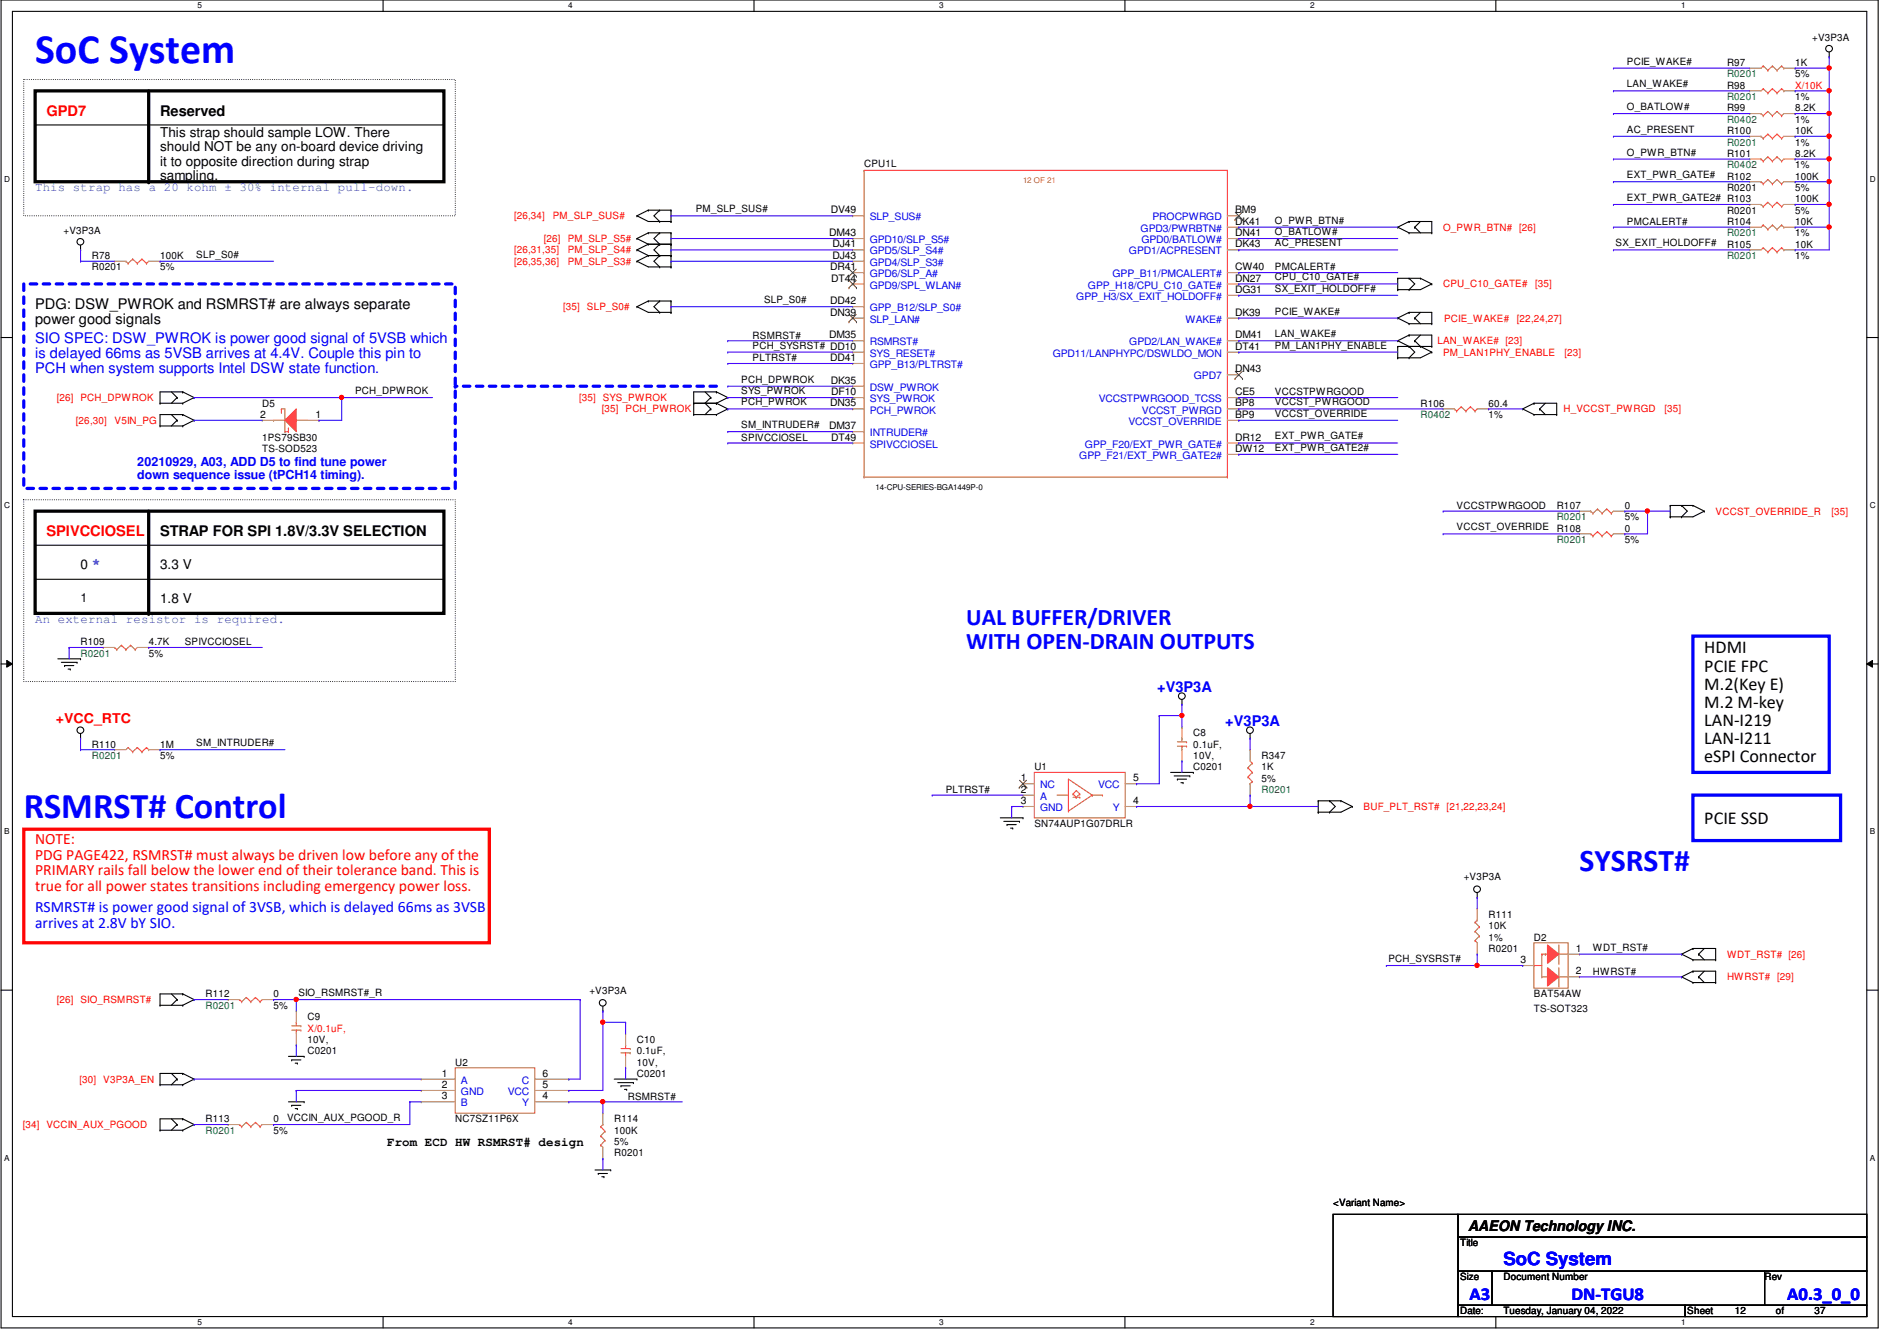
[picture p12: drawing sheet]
<svg xmlns="http://www.w3.org/2000/svg" width="297mm" height="210mm" viewBox="0 0 297 210" stroke-linecap="round" stroke-linejoin="round" font-family="sans-serif">
<path d="M.2 0h293.9v207.9h-293.9zM1.9 1.8h290.4v204.3h-290.4z" fill="none" stroke="#000" stroke-width=".17"/>
<g fill="#fff">
<path d="M30.9 .2h.7v1.4h-.7z"/>
<path d="M30.9 206.2h.7v1.4h-.7z"/>
</g>
<path d="M60 0v1.8M60 206.1v1.8" fill="none" stroke="#000" stroke-width=".17"/>
<g fill="#fff">
<path d="M89 .2h.7v1.4h-.7z"/>
<path d="M89 206.2h.7v1.4h-.7z"/>
</g>
<path d="M118.1 0v1.8M118.1 206.1v1.8" fill="none" stroke="#000" stroke-width=".17"/>
<g fill="#fff">
<path d="M147.1 .2h.6v1.4h-.6z"/>
<path d="M147.1 206.2h.6v1.4h-.6z"/>
</g>
<path d="M176.1 0v1.8M176.1 206.1v1.8" fill="none" stroke="#000" stroke-width=".17"/>
<g fill="#fff">
<path d="M205.1 .2h.7v1.4h-.7z"/>
<path d="M205.1 206.2h.7v1.4h-.7z"/>
</g>
<path d="M234.2 0v1.8M234.2 206.1v1.8" fill="none" stroke="#000" stroke-width=".17"/>
<g fill="#fff">
<path d="M263.2 .2h.7v1.4h-.7z"/>
<path d="M263.2 206.2h.7v1.4h-.7z"/>
<path d="M.6 27.3h.9v1.4h-.9z"/>
<path d="M292.8 27.3h.9v1.4h-.9z"/>
<path d="M.6 78.4h.9v1.4h-.9z"/>
<path d="M292.8 78.4h.9v1.4h-.9z"/>
</g>
<path d="M.2 52.8h1.7M292.3 52.8h1.8" fill="none" stroke="#000" stroke-width=".17"/>
<g fill="#fff">
<path d="M.6 129.5h.8v1.4h-.8z"/>
<path d="M292.8 129.5h.8v1.4h-.8z"/>
</g>
<path d="M.2 103.9h1.7M292.3 103.9h1.8" fill="none" stroke="#000" stroke-width=".17"/>
<path d="M1.1 103.4l.8 .5-.8 .5zM292.3 103.9l.9-.5v1z" fill="#000"/>
<path d="M1.1 103.4l.8 .5-.8 .5zM292.3 103.9l.9-.5v1z" fill="none" stroke="#000" stroke-width=".16"/>
<g fill="#fff">
<path d="M.6 180.5h.8v1.4h-.8z"/>
<path d="M292.8 180.5h.8v1.4h-.8z"/>
</g>
<path d="M5.5 19.6h64M69.5 19.6h.1M5.5 90.7h64M5.5 85.3h64M69.5 90.7h.1M69.5 85.3h.1M.2 155h1.7M292.3 155h1.8" fill="none" stroke="#000" stroke-width=".17"/>
<path d="M5.5 14.2h64v14.2h-64zM23.3 14.2v14.2M5.5 80h64v16h-64zM23.3 80v16" fill="none" stroke="#000" stroke-width=".51"/>
<path d="M3.7 12.4h67.6v21.4h-67.6zM3.7 78.2h67.6v28.5h-67.6z" fill="none" stroke="#000" stroke-width=".17" stroke-dasharray="0 .3"/>
<g fill="#000">
<circle cx="23.3" cy="28.4" r=".25"/>
<circle cx="23.3" cy="96" r=".25"/>
</g>
<path d="M265.1 99.6h21.3v21.3h-21.3z" fill="none" stroke="#00f" stroke-width=".51"/>
<path d="M3.7 44.4h67.6v32.1h-67.6zM112.2 60.5h-40.9" fill="none" stroke="#00f" stroke-width=".51" stroke-dasharray="1 1"/>
<path d="M3.7 129.8h72.9v17.8h-72.9z" fill="none" stroke="#f00" stroke-width=".51"/>
<circle cx="71.3" cy="60.5" r=".25" fill="#00f" stroke-dasharray="1 1"/>
<path d="M265.1 124.5h23.1v7.1h-23.1z" fill="none" stroke="#00f" stroke-width=".51"/>
<g fill="none" stroke="#000" stroke-width=".17">
<path d="M286.4 8.9h.1M286.4 8.2v.7M12.6 39.1h.1M12.6 38.4v.7M99.7 33.8h.1M99.7 37.3h.1M99.7 39.1h.1M99.7 33.8l1.8 .9h3.6M99.7 37.3l1.8 .9M99.7 39.1l1.8 .9M101.5 32.9h.1M101.5 36.4h.1"/>
<path d="M101.5 38.2h.1M101.5 32.9l-1.8 .9M101.5 32.9h3.6M101.5 36.4h3.6M101.5 38.2h3.6M101.5 36.4l-1.8 .9M101.5 38.2l-1.8 .9M103.3 34.7h.1M103.3 32.9h.1M103.3 38.2h.1M103.3 36.4h.1M103.3 32.9l-.9 .9 .9 .9"/>
<path d="M103.3 36.4l-.9 .9 .9 .9M103.3 38.2l-.9 .9 .9 .9M105.1 34.7h.1M105.1 32.9h.1M105.1 38.2h.1M105.1 36.4h.1M105.1 32.9v1.8M105.1 36.4v5.4M218.9 35.6h.1M218.9 35.6l1.7 .8M220.6 34.7h.1M220.6 36.4h.1"/>
<path d="M220.6 34.7h3.6v1.7M220.6 36.4h3.6M220.6 34.7l-1.7 .9M221.5 35.6h.1M221.5 35.6l.9 .8M222.4 34.7l-.9 .9M224.2 36.4h.1M99.7 40.9h.1M99.7 48h.1M99.7 48l1.8 .9h3.6M99.7 40.9l1.8 .9h3.6M101.5 40h.1"/>
<path d="M101.5 47.1h.1M101.5 40l-1.8 .9M101.5 40h3.6M101.5 47.1l-1.8 .9M101.5 47.1h3.6M103.3 41.8h.1M103.3 40h.1M103.3 48.9h.1M103.3 47.1h.1M103.3 40l-.9 .9 .9 .9M103.3 47.1l-.9 .9 .9 .9M105.1 41.8h.1"/>
<path d="M105.1 40h.1M105.1 48.9h.1M105.1 47.1h.1M105.1 47.1v1.8M218.9 49.8h.1M218.9 53.3h.1M218.9 56h.1M218.9 54.2h.1M218.9 45.3h.1M218.9 43.6h.1M218.9 49.8l1.7 .9M218.9 54.2h5.3"/>
<path d="M218.9 53.3l1.7 .9M218.9 43.6v1.7M218.9 54.2v1.8M218.9 43.6h3.5M220.6 48.9h.1M220.6 50.7h.1M220.6 52.5h.1M220.6 54.2h.1M220.6 56h.1M220.6 45.3h.1M220.6 43.6h.1M220.6 48.9h3.6v1.8"/>
<path d="M220.6 50.7h3.6M220.6 48.9l-1.7 .9M220.6 52.5h3.6v1.7M220.6 52.5l-1.7 .8M220.6 54.2l.9 .9-.9 .9M220.6 43.6l.9 .8-.9 .9M221.5 49.8h.1M221.5 53.3h.1M221.5 49.8l.9 .9M221.5 53.3l.9 .9M222.4 54.2h.1M222.4 43.6h.1"/>
<path d="M222.4 48.9l-.9 .9M222.4 52.5l-.9 .8M222.4 54.2l1.8 .9M222.4 43.6l1.8 .8M224.2 50.7h.1M224.2 54.2h.1M224.2 55.1h.1M224.2 44.4h.1M224.2 55.1l-1.8 .9h-3.5M224.2 44.4l-1.8 .9h-3.5M25.1 63.1h.1M25.1 66.7h.1"/>
<path d="M25.1 63.1h3.5M25.1 66.7h3.5M26.8 61.3l.9 .9M26.8 64.9l.9 .9M27.7 62.2h.1M27.7 65.8h.1M27.7 62.2l-.9 .9M27.7 65.8l-.9 .9M28.6 61.3h.1M28.6 63.1h.1M28.6 64.9h.1M28.6 66.7h.1"/>
<path d="M28.6 61.3h-3.5v1.8M28.6 64.9h-3.5v1.8M28.6 61.3l1.8 .9M28.6 64.9l1.8 .9M30.4 62.2h.1M30.4 65.8h.1M30.4 62.2l-1.8 .9M30.4 65.8l-1.8 .9M108.6 63.1h.1M108.6 64.9h.1M108.6 63.1h3.6M108.6 64.9h3.6"/>
<path d="M110.4 61.3l.9 .9M111.3 62.2h.1M111.3 64h.1M111.3 62.2l-.9 .9 .9 .9M111.3 64l-.9 .9M112.2 61.3h.1M112.2 63.1h.1M112.2 64.9h.1M112.2 61.3h-3.6v3.6M112.2 61.3l1.8 .9M112.2 63.1l1.8 .9M114 62.2h.1"/>
<path d="M114 64h.1M114 62.2l-1.8 .9M114 64l-1.8 .9M238.4 64h.1M238.4 64l1.8 .9M240.2 63.1h.1M240.2 64.9h.1M240.2 63.1h3.6v1.8M240.2 64.9h3.6M240.2 63.1l-1.8 .9M241.1 64h.1M241.1 64l.9 .9"/>
<path d="M242 63.1l-.9 .9M243.8 64.9h.1M261.5 79.1h.1M261.5 79.1h3.6M261.5 79.1v1.8M263.3 79.1h.1M263.3 79.1l.9 .9-.9 .9M265.1 79.1h.1M265.1 79.1l1.8 .9M261.5 80.9h.1M263.3 80.9h.1M266.9 80h.1"/>
<path d="M266.9 80l-1.8 .9h-3.6M9.1 103.1h3.5M9.6 103.7h2.5M10.1 104.2h.1M10.1 104.2h1.5M10.7 104.7h.3M11 104.7h.1M12.1 103.7h.1M12.6 103.1h.1M12.6 115.6h.1M12.6 114.9v.7M185.1 110.2h.1"/>
<path d="M185.1 109.5v.7M195.7 115.6h.1M195.7 114.9v.7M156.6 128h3.6M157.2 128.6h2.4M157.7 129.1h.1M157.7 129.1h1.4M158.2 129.6h.4M158.6 129.6h.1M159.6 128.6h.1M160.2 128h.1M183.3 120.9h3.6"/>
<path d="M183.9 121.5h2.4M184.4 122h.1M184.4 122h1.4M184.9 122.5h.3M185.2 122.5h.1M186.3 121.5h.1M186.9 120.9h.1M206.4 127.1h.1M206.4 125.3h.1M206.4 125.3h3.6M206.4 125.3v1.8M208.2 127.1h.1"/>
<path d="M208.2 125.3h.1M208.2 125.3l.9 .9-.9 .9M210 125.3h.1M210 125.3l1.7 .9M211.7 126.2h.1M211.7 126.2l-1.7 .9h-3.6M231.3 139.7v.8M25.1 157.4h.1M25.1 157.4h3.5M26.8 155.6l.9 .9M27.7 156.5h.1M27.7 156.5l-.9 .9"/>
<path d="M28.6 155.6h.1M28.6 157.4h.1M28.6 155.6h-3.5v1.8M28.6 155.6l1.8 .9M30.4 156.5h.1M30.4 156.5l-1.8 .9M94.4 158.2h.1M94.4 157.5v.7M231.3 140.5h.1M263.3 149.4h.1M263.3 152.9h.1M263.3 149.4l1.8 .8"/>
<path d="M263.3 152.9l1.8 .9M265.1 148.5h.1M265.1 150.2h.1M265.1 152h.1M265.1 153.8h.1M265.1 148.5h3.5v1.7M265.1 150.2h3.5M265.1 148.5l-1.8 .9M265.1 152h3.5v1.8M265.1 153.8h3.5M265.1 152l-1.8 .9M266 149.4h.1"/>
<path d="M266 152.9h.1M266 149.4l.9 .8M266 152.9l.9 .9M266.9 148.5l-.9 .9M266.9 152l-.9 .9M268.6 150.2h.1M268.6 153.8h.1M25.1 176.9h.1M25.1 169.8h.1M25.1 176.9h3.5M25.1 169.8h3.5M26.8 175.1l.9 .9"/>
<path d="M26.8 168l.9 .9M27.7 176h.1M27.7 168.9h.1M27.7 176l-.9 .9M27.7 168.9l-.9 .9M28.6 175.1h.1M28.6 176.9h.1M28.6 168h.1M28.6 169.8h.1M28.6 175.1h-3.5v1.8M28.6 175.1l1.8 .9M28.6 168h-3.5v1.8"/>
<path d="M28.6 168l1.8 .9M30.4 176h.1M30.4 168.9h.1M30.4 176l-1.8 .9M30.4 168.9l-1.8 .9M45.2 172.5h2.4M45.2 165.4h2.4M45.7 173h.1M45.7 165.9h.1M45.7 173h1.4M45.7 165.9h1.4M46.2 173.5h.4"/>
<path d="M46.2 166.4h.4M46.6 173.5h.1M46.6 166.4h.1M47.6 172.5h.1M47.6 165.4h.1M96.2 168.9h3.5M96.7 169.5h2.5M97.2 170h.1M97.2 170h1.5M97.8 170.5h.3M98.1 170.5h.1M99.2 169.5h.1"/>
<path d="M99.7 168.9h.1M93.2 183.1h2.4M93.7 183.7h.1M93.7 183.7h1.4M94.2 184.2h.4M94.6 184.2h.1M95.6 183.1h.1M208.7 190.1h19.6v16h-19.6zM228.3 190.1h64v3.5h-64zM228.3 193.6h64v5.4h-64zM228.3 199h5.3v5.3h-5.3zM233.6 199h42.7v5.3h-42.7z"/>
<path d="M276.3 199h16v5.3h-16zM228.3 204.3h35.6v1.8h-35.6zM263.9 204.3h28.4v1.8h-28.4z"/>
<circle cx="286.4" cy="7.6" r=".52"/>
<circle cx="12.6" cy="37.8" r=".52"/>
<circle cx="12.6" cy="114.3" r=".52"/>
<circle cx="185.1" cy="109" r=".52"/>
<circle cx="195.7" cy="114.3" r=".52"/>
<circle cx="231.3" cy="139.2" r=".52"/>
<circle cx="94.4" cy="157" r=".52"/>
</g>
<g fill="none" stroke="#cc8006" stroke-width=".17">
<path d="M275.8 17.8h.1M275.8 17.8l.3 .3M276.1 10.3h.1M276.1 18.1h.1M276.1 10.3l-.3 .4M276.1 10.3l.7 .7M276.8 11h.1M276.8 17.4h.1M276.8 17.4l-.7 .7M276.8 17.4l.7 .7M277.5 10.3h.1M277.5 18.1h.1"/>
<path d="M277.5 10.3l-.7 .7M277.5 10.3l.8 .7M278.3 11h.1M278.3 17.4h.1M278.3 17.4l.7 .7M278.3 17.4l-.8 .7M279 10.3h.1M279 18.1h.1M279 10.3l-.7 .7M279 10.3l.3 .4M279.3 10.7h.1M279.3 17.8l-.3 .3"/>
<path d="M135.3 26.7h.1M135.3 26.7h56.9M135.3 26.7v48M192.2 26.7h.1M192.2 26.7v48M275.8 28.4h.1M275.8 21.3h.1M275.8 24.9h.1M275.8 32h.1M275.8 28.4l.3 .4M275.8 21.3l.3 .4M275.8 24.9l.3 .3"/>
<path d="M275.8 32l.3 .3M276.1 28.8h.1M276.1 38.8h.1M276.1 21.7h.1M276.1 25.2h.1M276.1 32.3h.1M276.1 35.2h.1M276.1 38.8l-.3 .3M276.1 38.8l.7 .7M276.1 35.2l-.3 .4M276.1 35.2l.7 .7M276.8 28.1h.1"/>
<path d="M276.8 39.5h.1M276.8 21h.1M276.8 24.6h.1M276.8 31.7h.1M276.8 35.9h.1M276.8 28.1l-.7 .7M276.8 28.1l.7 .7M276.8 21l-.7 .7M276.8 21l.7 .7M276.8 24.6l-.7 .6M276.8 24.6l.7 .6M276.8 31.7l-.7 .6"/>
<path d="M276.8 31.7l.7 .6M277.5 28.8h.1M277.5 38.8h.1M277.5 21.7h.1M277.5 25.2h.1M277.5 32.3h.1M277.5 35.2h.1M277.5 38.8l-.7 .7M277.5 38.8l.8 .7M277.5 35.2l-.7 .7M277.5 35.2l.8 .7M278.3 28.1h.1"/>
<path d="M278.3 39.5h.1M278.3 21h.1M278.3 24.6h.1M278.3 31.7h.1M278.3 35.9h.1M278.3 28.1l.7 .7M278.3 28.1l-.8 .7M278.3 21l.7 .7M278.3 21l-.8 .7M278.3 24.6l.7 .6M278.3 24.6l-.8 .6M278.3 31.7l.7 .6"/>
<path d="M278.3 31.7l-.8 .6M279 28.8h.1M279 38.8h.1M279 21.7h.1M279 25.2h.1M279 32.3h.1M279 35.2h.1M279 38.8l-.7 .7M279 38.8l.3 .3M279 35.2l.3 .4M279 35.2l-.7 .7M279.3 39.1h.1"/>
<path d="M279.3 35.6h.1M279.3 28.4l-.3 .4M279.3 21.3l-.3 .4M279.3 24.9l-.3 .3M279.3 32l-.3 .3M42.8 65.8h.1M42.8 65.8h1.8M44.1 64.6h.1M44.1 64h.1M44.1 64v.6M44.1 64h.5v3.6M44.6 67.6h.1"/>
<path d="M44.6 67.6h.6M45.2 67.6h.1M45.2 67h.1M45.2 67v.6M46.4 65.8h.1M46.4 65.8h1.8M135.3 74.7h.1M135.3 74.7h56.9M192.2 74.7h.1M227.7 64h.1M227.7 64l.4 .3M228.1 64.3h.1"/>
<path d="M228.8 63.7h.1M228.8 63.7l-.7 .6M228.8 63.7l.7 .6M229.5 64.3h.1M230.2 63.7h.1M230.2 63.7l.8 .6M230.2 63.7l-.7 .6M231 64.3h.1M231.3 64l-.3 .3M17.9 101.3h.1M17.9 101.3l.4 .4M18.3 101.7h.1"/>
<path d="M19 101h.1M19 101l-.7 .7M19 101l.7 .7M19.7 101.7h.1M20.1 117h.1M20.1 117l-.4 .3M20.1 117l.7 .7M20.4 101h.1M20.4 101l.8 .7M20.4 101l-.7 .7M20.8 117.7h.1M21.2 101.7h.1"/>
<path d="M21.5 117h.1M21.5 101.3l-.3 .4M21.5 117l-.7 .7M21.5 117l.7 .7M22.2 117.7h.1M22.9 117h.1M22.9 117l-.7 .7M22.9 117l.4 .3M23.3 117.3h.1M195.7 119.1l.4 .4M196.1 119.5h.1M196.1 119.5l-.7 .7"/>
<path d="M162 120.9h14.2v7.1h-14.2zM165.5 124.5h1.8M167.3 127h.1M167.3 124.5h.1M168 124.3h.1M168 124.8h1.1M168 124.3l.5 .5M168 124.3l.5-.6 .6 .6M168.5 124.8h.1M169.1 124.8h.1M169.1 124.3h.1M169.1 124.3l-.6 .5"/>
<path d="M171 124.5h.1M171 124.5l-3.7-2.5v5M171 124.5h1.6M171 124.5l-3.7 2.5M172.6 124.5h.1M195.4 120.2h.1M195.4 121.6h.1M195.4 121.6l.7 .7M195.4 120.2l.7 .7M195.7 122.7h.1M196.1 122.3h.1M196.1 120.9h.1"/>
<path d="M196.1 122.3l-.4 .4M196.1 120.9l-.7 .7M37.5 156.5h.1M37.5 156.5l.3 .3M37.8 156.8h.1M38.6 156.1h.1M38.6 156.1l-.8 .7M38.6 156.1l.7 .7M39.3 156.8h.1M40 156.1h.1M40 156.1l.7 .7M40 156.1l-.7 .7"/>
<path d="M40.7 156.8h.1M41.1 156.5l-.4 .3M231 144.4h.1M231 147.2h.1M231 145.8h.1M231 144.4l.6 .7M231 147.2l.3 .4M231 145.8l.6 .7M231.3 144h.1M231.3 144l-.3 .4M231.6 146.5h.1M231.6 145.1h.1"/>
<path d="M231.6 146.5l-.6 .7M231.6 145.1l-.6 .7M37.5 176h.1M37.5 176l.3 .4M37.8 176.4h.1M38.6 175.7h.1M38.6 175.7l-.8 .7M38.6 175.7l.7 .7M39.3 176.4h.1M40 175.7h.1M40 175.7l.7 .7M40 175.7l-.7 .7"/>
<path d="M40.7 176.4h.1M41.1 176l-.4 .4M45.7 160.6h1.4M45.7 161.2h1.4M46.4 160h.1M46.4 161.2h.1M46.4 160v.6M46.4 161.2v.6M47.1 160.6h.1M47.1 161.2h.1M94.1 176.4h.1M94.1 179.2h.1"/>
<path d="M94.1 177.8h.1M94.1 176.4l.6 .7M94.1 179.2l.3 .4M94.1 177.8l.6 .7M94.4 176h.1M94.4 176l-.3 .4M94.7 178.5h.1M94.7 177.1h.1M94.7 178.5l-.6 .7M94.7 177.1l-.6 .7"/>
</g>
<g fill="none" stroke="#a84" stroke-width=".17">
<path d="M274 10.7h.1M274 17.8h.1M274 10.7h1.8M274 17.8h1.8M279.3 10.7h1.8M279.3 17.8h1.8M281.1 10.7h.1M281.1 17.8h.1M133.5 33.8h.1M133.5 39.1h.1M133.5 37.3h.1M133.5 39.1h1.8"/>
<path d="M133.5 33.8h1.8M133.5 37.3h1.8M192.2 39.1h1.8M192.2 35.6h1.8M192.2 33.8h1.8M192.2 37.3h1.8M194 35.6h.1M194 33.8h.1M194 39.1h.1M194 37.3h.1M274 28.4h.1M274 39.1h.1"/>
<path d="M274 21.3h.1M274 24.9h.1M274 32h.1M274 35.6h.1M274 28.4h1.8M274 39.1h1.8M274 35.6h1.8M274 21.3h1.8M274 24.9h1.8M274 32h1.8M279.3 28.4h1.8M279.3 39.1h1.8"/>
<path d="M279.3 35.6h1.8M279.3 21.3h1.8M279.3 24.9h1.8M279.3 32h1.8M281.1 28.4h.1M281.1 39.1h.1M281.1 21.3h.1M281.1 24.9h.1M281.1 32h.1M281.1 35.6h.1M133.5 48h.1M133.5 44.4h.1"/>
<path d="M133.5 40.9h.1M133.5 42.7h.1M133.5 49.8h.1M133.5 56.9h.1M133.5 53.3h.1M133.5 55.1h.1M133.5 53.3h1.8M133.5 49.8h1.8M133.5 48h1.8M133.5 44.4h1.8M133.5 40.9h1.8M133.5 42.7h1.8"/>
<path d="M133.5 55.1h1.8M133.5 56.9h1.8M192.2 46.2h1.8M192.2 53.3h1.8M192.2 49.8h1.8M192.2 44.4h1.8M192.2 42.7h1.8M192.2 58.7h1.8M192.2 55.1h1.8M194 46.2h.1M194 53.3h.1M194 49.8h.1"/>
<path d="M194 58.7h.1M194 42.7h.1M194 55.1h.1M194 44.4h.1M133.5 60.5h.1M133.5 62.2h.1M133.5 64h.1M133.5 69.3h.1M133.5 67.6h.1M133.5 60.5h1.8M133.5 62.2h1.8M133.5 64h1.8"/>
<path d="M133.5 69.3h1.8M133.5 67.6h1.8M192.2 62.2h1.8M192.2 64h1.8M192.2 69.3h1.8M192.2 65.8h1.8M192.2 71.1h1.8M194 62.2h.1M194 64h.1M194 65.8h.1M194 71.1h.1M194 69.3h.1"/>
<path d="M226 64h.1M226 64h1.7M231.3 64h1.8M233.1 64h.1M16.2 101.3h.1M16.2 101.3h1.7M17.9 117.3h.1M17.9 117.3h1.8M21.5 101.3h1.8M23.3 101.3h.1M23.3 117.3h1.8M25.1 117.3h.1"/>
<path d="M195.7 117.3h.1M195.7 117.3v1.8M160.2 122.7h.1M160.2 124.5h.1M160.2 126.2h.1M160.2 122.7h1.8M160.2 124.5h1.8M160.2 126.2h1.8M176.2 122.7h1.8M176.2 126.2h1.8M178 122.7h.1M178 126.2h.1"/>
<path d="M195.7 124.5h.1M195.7 122.7v1.8M35.7 156.5h.1M35.7 156.5h1.8M41.1 156.5h1.7M42.8 156.5h.1M46.4 158.2h.1M46.4 158.2v1.8M231.3 149.4h.1M231.3 142.2h.1M231.3 142.2v1.8M231.3 147.6v1.8"/>
<path d="M35.7 176h.1M35.7 176h1.8M41.1 176h1.7M42.8 176h.1M46.4 163.6h.1M46.4 161.8v1.8M94.4 174.2h.1M94.4 174.2v1.8M94.4 179.6v1.8M94.4 181.4h.1"/>
</g>
<g fill="none" stroke="#804000" stroke-width=".16">
<path d="M193.4 34.4h.1M193.4 33.2l1.2 1.2M194.5 33.2l-1.1 1.2M194.6 34.4h.1M132.9 45h.1M132.9 43.3h.1M132.9 50.4h.1M133 43.9l1.1 1.1M133 42.1l1.1 1.2M133 49.2l1.1 1.2M134.1 43.9l-1.2 1.1M134.1 42.1l-1.2 1.2"/>
<path d="M134.1 49.2l-1.2 1.2M134.1 45h.1M134.1 43.3h.1M134.1 50.4h.1M193.4 59.3h.1M193.4 58.1l1.2 1.2M194.5 58.1l-1.1 1.2M194.6 59.3h.1M159.6 123.3h.1M159.6 122.1l1.2 1.2M160.7 122.1l-1.1 1.2M160.8 123.3h.1"/>
</g>
<path d="M46.4 64v3.6l-1.8-1.8z" fill="#cc8006"/>
<g fill="none" stroke="#cc8006" stroke-width=".17">
<path d="M276.1 13.9h.1M276.1 13.9l-.3 .3M276.1 13.9l.7 .7M276.8 14.6h.1M277.5 13.9h.1M277.5 13.9l-.7 .7M277.5 13.9l.8 .7M278.3 14.6h.1M279 13.9h.1M279 13.9l-.7 .7M279 13.9l.3 .3M279.3 14.2h.1"/>
<path d="M19.7 40.9h.1M19.7 40.9l.4 .3M20.1 41.2h.1M20.8 40.6h.1M20.8 40.6l-.7 .6M20.8 40.6l.7 .6M21.5 41.2h.1M22.2 40.6h.1M22.2 40.6l.7 .6M22.2 40.6l-.7 .6M22.9 41.2h.1M23.3 40.9l-.4 .3"/>
<path d="M46.4 64v3.6l-1.8-1.8zM250.1 79.7h.1M250.1 79.7l-.7 .6M250.1 79.7l.8 .6M251.6 79.7h.1M251.6 79.7l.7 .6M251.6 79.7l-.7 .6M249.1 80h.1M249.1 80l.3 .3M249.4 80.3h.1M250.9 80.3h.1M252.3 80.3h.1"/>
<path d="M252.6 80l-.3 .3M184.4 116.1h1.4M184.4 116.8h1.4M185.1 115.6h.1M185.1 116.8h.1M185.1 115.6v.5M185.1 116.8v.5M185.8 116.1h.1M185.8 116.8h.1M97.2 164.1h1.5M97.2 164.8h1.5M98 163.6h.1"/>
<path d="M98 164.8h.1M98 163.6v.5M98 164.8v.6M98.7 164.1h.1M98.7 164.8h.1"/>
</g>
<g fill="none" stroke="#a84" stroke-width=".17">
<path d="M274 14.2h.1M274 14.2h1.8M279.3 14.2h1.8M281.1 14.2h.1M17.9 40.9h.1M17.9 40.9h1.8M23.3 40.9h1.8M25.1 40.9h.1M41.1 65.8h.1M41.1 65.8h1.7M48.2 65.8h1.7M49.9 65.8h.1"/>
<path d="M247.3 80h.1M247.3 80h1.8M252.6 80h1.8M254.4 80h.1M185.1 119.1h.1M185.1 113.8h.1M185.1 113.8v1.8M185.1 117.3v1.8M98 167.1h.1M98 161.8h.1M98 161.8v1.8M98 165.4v1.7"/>
</g>
<path d="M242.3 147.9l1.8 1.5-1.8 1.4z" fill="#cc8006"/>
<g fill="none" stroke="#cc8006" stroke-width=".17">
<path d="M240.2 151.1h.1M240.2 151.1h1.2M241.4 152.9h.1M241.4 149.4h.1M241.4 149.4h1.1M241.4 152.9h.9M241.4 149.4v3.5M242 149.4h.1M242.3 147.9l1.8 1.5-1.8 1.4zM243.8 149.4h.1M243.8 152.9h.1M243.8 149.4h1.7"/>
<path d="M243.8 152.9h1.7M244.1 150.8h.1M244.1 154.3h.1M244.1 147.9v2.9M244.1 151.5v2.8"/>
</g>
<path d="M242.3 151.5l1.8 1.4-1.8 1.4z" fill="#cc8006"/>
<g fill="none" stroke="#cc8006" stroke-width=".17">
<path d="M249.1 83.6h.1M249.1 83.6l.3 .3M249.4 83.9h.1M250.1 83.2h.1M250.1 83.2l-.7 .7M250.1 83.2l.8 .7M250.9 83.9h.1M251.6 83.2h.1M251.6 83.2l.7 .7M251.6 83.2l-.7 .7M252.3 83.9h.1M252.6 83.6l-.3 .3"/>
<path d="M240.2 147.6h5.3v7.1h-5.3zM242.3 151.5l1.8 1.4-1.8 1.4zM71.3 167.1h12.4v7.1h-12.4z"/>
</g>
<g fill="none" stroke="#a84" stroke-width=".17">
<path d="M247.3 83.6h.1M247.3 83.6h1.8M252.6 83.6h1.8M254.4 83.6h.1M238.4 151.1h.1M238.4 151.1h1.8M245.5 149.4h1.8M245.5 152.9h1.8M247.3 149.4h.1M247.3 152.9h.1M66 168.9h.1M66 170.7h.1"/>
<path d="M66 172.5h.1M66 168.9h5.3M66 170.7h5.3M66 172.5h5.3M83.7 168.9h5.4M83.7 170.7h5.4M83.7 172.5h5.4M89.1 172.5h.1M89.1 170.7h.1M89.1 168.9h.1"/>
</g>
<g fill="none" stroke="#4200ff" stroke-width=".17">
<path d="M252.6 10.7h.1M252.6 14.2h.1M252.6 10.7h21.4M252.6 14.2h21.4M281.1 10.7h.1M281.1 10.7h5.3M286.4 8.9h.1M286.4 10.7h.1M286.4 8.9v5.3M114 56.9h.1M114 55.1h.1M114 56.9h19.5"/>
<path d="M114 55.1h19.5M194 49.8h.1M194 53.3h.1M194 49.8h24.9M194 53.3h24.9M114 69.3h.1M114 69.3h19.5M10.8 101.3h.1M10.8 101.3h5.4M10.8 101.3v1.8M23.3 101.3h.1M23.3 101.3h17.8"/>
</g>
<circle cx="286.4" cy="10.6" r=".32" fill="#f00"/>
<circle cx="286.4" cy="10.6" r=".32" fill="none" stroke="#f00" stroke-width=".17"/>
<g fill="none" stroke="#4200ff" stroke-width=".17">
<path d="M252.6 17.8h.1M252.6 17.8h21.4M281.1 14.2h.1M281.1 17.8h.1M281.1 14.2h5.3M286.4 14.2h.1M286.4 14.2v3.6h-5.3M114 67.6h.1M114 60.5h.1M114 67.6h19.5M114 60.5h19.5M12.6 115.6h.1"/>
<path d="M12.6 117.3h.1M12.6 115.6v1.7M12.6 117.3h5.3M25.1 117.3h.1M25.1 117.3h19.5"/>
</g>
<circle cx="286.4" cy="17.8" r=".32" fill="#f00"/>
<circle cx="286.4" cy="17.8" r=".32" fill="none" stroke="#f00" stroke-width=".17"/>
<circle cx="286.4" cy="14.2" r=".32" fill="#f00"/>
<circle cx="286.4" cy="14.2" r=".32" fill="none" stroke="#f00" stroke-width=".17"/>
<g fill="none" stroke="#4200ff" stroke-width=".17">
<path d="M286.4 17.8h.1M286.4 17.8v7.1h-5.3M105.1 33.8h.1M105.1 33.8h28.4M194 37.3h.1M194 35.6h.1M194 37.3h24.9M194 35.6h24.9M252.6 24.9h.1M252.6 24.9h21.4M281.1 21.3h.1M281.1 24.9h.1"/>
<path d="M281.1 21.3h5.3M286.4 21.3h.1M114 53.3h.1M114 53.3h19.5M194 44.4h.1M194 44.4h24.9"/>
</g>
<circle cx="286.4" cy="21.3" r=".32" fill="#f00"/>
<circle cx="286.4" cy="21.3" r=".32" fill="none" stroke="#f00" stroke-width=".17"/>
<g fill="none" stroke="#4200ff" stroke-width=".17">
<path d="M105.1 37.3h.1M105.1 39.1h.1M105.1 37.3h28.4M105.1 39.1h28.4M105.1 40.9h.1M105.1 48h.1M105.1 40.9h28.4M105.1 48h28.4M114 62.2h.1M114 64h.1M114 62.2h19.5M114 64h19.5"/>
<path d="M194 64h.1M194 64h32M233.1 64h.1M233.1 64h5.3M217.1 151.1h.1M231.3 149.4h.1M231.3 140.5h.1M231.3 140.5v1.7M231.3 149.4v1.7h-14.2"/>
</g>
<circle cx="231.3" cy="151.1" r=".32" fill="#f00"/>
<circle cx="231.3" cy="151.1" r=".32" fill="none" stroke="#f00" stroke-width=".17"/>
<path d="M286.4 24.9h.1M286.4 24.9v3.5M194 55.1h.1M194 55.1h24.9M194 69.3h.1M194 69.3h24.9M231.3 151.1h7.1M238.4 151.1h.1" fill="none" stroke="#4200ff" stroke-width=".17"/>
<circle cx="286.4" cy="28.4" r=".32" fill="#f00"/>
<circle cx="286.4" cy="28.4" r=".32" fill="none" stroke="#f00" stroke-width=".17"/>
<circle cx="286.4" cy="24.9" r=".32" fill="#f00"/>
<circle cx="286.4" cy="24.9" r=".32" fill="none" stroke="#f00" stroke-width=".17"/>
<g fill="none" stroke="#4200ff" stroke-width=".17">
<path d="M252.6 28.4h.1M252.6 32h.1M252.6 28.4h21.4M252.6 32h21.4M281.1 28.4h.1M281.1 32h.1M281.1 28.4h5.3M286.4 28.4h.1M286.4 28.4v3.6h-5.3M194 71.1h.1M194 62.2h.1M194 65.8h.1"/>
<path d="M194 71.1h24.9M194 62.2h24.9M194 65.8h24.9M226 83.6h.1M226 80h.1M226 83.6h21.3M226 80h21.3M254.4 80h.1M254.4 83.6h.1M254.4 80h7.1M258 80h.1M258 80v3.6h-3.6"/>
</g>
<circle cx="258" cy="80" r=".32" fill="#f00"/>
<circle cx="258" cy="80" r=".32" fill="none" stroke="#f00" stroke-width=".17"/>
<path d="M252.6 35.6h.1M252.6 35.6h21.4M281.1 35.6h.1M286.4 32h.1M286.4 32v3.6h-5.3M194 42.7h.1M194 42.7h24.9" fill="none" stroke="#4200ff" stroke-width=".17"/>
<circle cx="286.4" cy="35.5" r=".32" fill="#f00"/>
<circle cx="286.4" cy="35.5" r=".32" fill="none" stroke="#f00" stroke-width=".17"/>
<circle cx="286.4" cy="32" r=".32" fill="#f00"/>
<circle cx="286.4" cy="32" r=".32" fill="none" stroke="#f00" stroke-width=".17"/>
<g fill="none" stroke="#4200ff" stroke-width=".17">
<path d="M194 39.1h.1M194 39.1h24.9M252.6 39.1h.1M252.6 21.3h.1M252.6 39.1h21.4M252.6 21.3h21.4M281.1 39.1h.1M286.4 35.6h.1M286.4 35.6v3.5h-5.3M194 46.2h.1M194 46.2h24.9M94.4 158.2h.1"/>
<path d="M94.4 158.2v12.5h-5.3M30.4 176h.1M30.4 176h5.3M46.4 170.7h.1M46.4 170.7h19.6M46.4 170.7v1.8M89.1 170.7h.1M94.4 160h.1M98 167.1h.1M98 160h.1M98 160v1.8M98 167.1v1.8"/>
</g>
<circle cx="94.4" cy="160" r=".32" fill="#f00"/>
<circle cx="94.4" cy="160" r=".32" fill="none" stroke="#f00" stroke-width=".17"/>
<path d="M89.1 172.5h.1M89.1 172.5h5.3M94.4 160h.1M94.4 160h3.6" fill="none" stroke="#4200ff" stroke-width=".17"/>
<circle cx="94.4" cy="172.4" r=".32" fill="#f00"/>
<circle cx="94.4" cy="172.4" r=".32" fill="none" stroke="#f00" stroke-width=".17"/>
<path d="M46.4 156.5h.1M46.4 156.5h44.4M94.4 172.5h.1M94.4 172.5v1.7M94.4 172.5h12.4M94.4 181.4h.1M94.4 181.4v1.7" fill="none" stroke="#4200ff" stroke-width=".17"/>
<circle cx="46.4" cy="156.4" r=".32" fill="#f00"/>
<circle cx="46.4" cy="156.4" r=".32" fill="none" stroke="#f00" stroke-width=".17"/>
<g fill="none" stroke="#4200ff" stroke-width=".17">
<path d="M12.6 40.9h.1M12.6 40.9h5.3M25.1 40.9h.1M25.1 40.9h17.7M185.1 110.2h.1M185.1 110.2v1.8M146 124.5h.1M146 124.5h14.2M158.4 126.2h.1M158.4 126.2h1.8M158.4 126.2v1.8M30.4 156.5h.1"/>
<path d="M30.4 156.5h5.3M42.8 156.5h.1M42.8 156.5h3.6M46.4 156.5h.1M46.4 156.5v1.7M90.8 156.5h.1M90.8 156.5v12.4h-1.7M247.3 149.4h16M247.3 152.9h16M263.3 149.4h.1M263.3 152.9h.1M30.4 168.9h.1"/>
<path d="M30.4 168.9h35.6M42.8 176h.1M46.4 163.6h.1M46.4 163.6v1.8M64.2 172.5h.1M64.2 172.5v3.5h-21.4M64.2 172.5h1.8M89.1 168.9h.1"/>
</g>
<circle cx="185.1" cy="112" r=".32" fill="#f00"/>
<circle cx="185.1" cy="112" r=".32" fill="none" stroke="#f00" stroke-width=".17"/>
<path d="M181.5 112h.1M181.5 112v10.7h-3.5M181.5 112h3.6M185.1 119.1h.1M185.1 112h.1M185.1 112v1.8M185.1 119.1v1.8M178 122.7h.1M178 126.2h.1M178 126.2h17.7" fill="none" stroke="#4200ff" stroke-width=".17"/>
<circle cx="195.7" cy="126.2" r=".32" fill="#f00"/>
<circle cx="195.7" cy="126.2" r=".32" fill="none" stroke="#f00" stroke-width=".17"/>
<g fill="none" stroke="#4200ff" stroke-width=".17">
<path d="M12.6 39.1h.1M12.6 39.1v1.8M30.4 65.8h.1M30.4 62.2h.1M30.4 65.8h10.7M30.4 62.2h23.1M49.9 65.8h.1M53.5 62.2h.1M53.5 62.2v3.6h-3.6M195.7 115.6h.1M195.7 115.6v1.7M195.7 124.5h.1"/>
<path d="M195.7 126.2h.1M195.7 124.5v1.7M195.7 126.2h10.7"/>
</g>
<circle cx="53.5" cy="62.2" r=".32" fill="#f00"/>
<circle cx="53.5" cy="62.2" r=".32" fill="none" stroke="#f00" stroke-width=".17"/>
<path d="M53.5 62.2h.1M53.5 62.2h14.2" fill="none" stroke="#4200ff" stroke-width=".17"/>
<circle cx="286.4" cy="10.6" r=".32" fill="#f00"/>
<circle cx="286.4" cy="10.6" r=".32" fill="none" stroke="#f00" stroke-width=".17"/>
<circle cx="286.4" cy="17.8" r=".32" fill="#f00"/>
<circle cx="286.4" cy="17.8" r=".32" fill="none" stroke="#f00" stroke-width=".17"/>
<circle cx="286.4" cy="14.2" r=".32" fill="#f00"/>
<circle cx="286.4" cy="14.2" r=".32" fill="none" stroke="#f00" stroke-width=".17"/>
<circle cx="286.4" cy="21.3" r=".32" fill="#f00"/>
<circle cx="286.4" cy="21.3" r=".32" fill="none" stroke="#f00" stroke-width=".17"/>
<circle cx="231.3" cy="151.1" r=".32" fill="#f00"/>
<circle cx="231.3" cy="151.1" r=".32" fill="none" stroke="#f00" stroke-width=".17"/>
<circle cx="286.4" cy="28.4" r=".32" fill="#f00"/>
<circle cx="286.4" cy="28.4" r=".32" fill="none" stroke="#f00" stroke-width=".17"/>
<circle cx="286.4" cy="24.9" r=".32" fill="#f00"/>
<circle cx="286.4" cy="24.9" r=".32" fill="none" stroke="#f00" stroke-width=".17"/>
<circle cx="258" cy="80" r=".32" fill="#f00"/>
<circle cx="258" cy="80" r=".32" fill="none" stroke="#f00" stroke-width=".17"/>
<circle cx="286.4" cy="35.5" r=".32" fill="#f00"/>
<circle cx="286.4" cy="35.5" r=".32" fill="none" stroke="#f00" stroke-width=".17"/>
<circle cx="286.4" cy="32" r=".32" fill="#f00"/>
<circle cx="286.4" cy="32" r=".32" fill="none" stroke="#f00" stroke-width=".17"/>
<circle cx="94.4" cy="160" r=".32" fill="#f00"/>
<circle cx="94.4" cy="160" r=".32" fill="none" stroke="#f00" stroke-width=".17"/>
<circle cx="94.4" cy="172.4" r=".32" fill="#f00"/>
<circle cx="94.4" cy="172.4" r=".32" fill="none" stroke="#f00" stroke-width=".17"/>
<circle cx="46.4" cy="156.4" r=".32" fill="#f00"/>
<circle cx="46.4" cy="156.4" r=".32" fill="none" stroke="#f00" stroke-width=".17"/>
<circle cx="185.1" cy="112" r=".32" fill="#f00"/>
<circle cx="185.1" cy="112" r=".32" fill="none" stroke="#f00" stroke-width=".17"/>
<circle cx="195.7" cy="126.2" r=".32" fill="#f00"/>
<circle cx="195.7" cy="126.2" r=".32" fill="none" stroke="#f00" stroke-width=".17"/>
<circle cx="53.5" cy="62.2" r=".32" fill="#f00"/>
<circle cx="53.5" cy="62.2" r=".32" fill="none" stroke="#f00" stroke-width=".17"/>
<text font-size="6.6" fill="#00f" x="5.5" y="9.8">SoC System</text>
<text font-size="5.7" fill="#00f" x="3.7" y="128.1">RSMRST# Control</text>
<text font-size="5" fill="#00f" x="247.3" y="136.3">SYSRST#</text>
<g font-size="3.7" fill="#00f">
<text x="151.3" y="97.8">UAL BUFFER/DRIVER</text>
<text x="151.3" y="101.5">WITH OPEN-DRAIN OUTPUTS</text>
</g>
<g font-size="2.8">
<text x="266.9" y="102.3">HDMI</text>
<text x="266.9" y="105.1">PCIE FPC</text>
<text x="266.9" y="107.9">M.2(Key E)</text>
<text x="266.9" y="110.8">M.2 M-key</text>
<text x="266.9" y="113.6">LAN-I219</text>
<text x="266.9" y="116.5">LAN-I211</text>
<text x="266.9" y="119.3">eSPI Connector</text>
<text x="266.9" y="128.9">PCIE SSD</text>
</g>
<g font-size="2.8" fill="#00f">
<text x="230.1" y="203.5">A3</text>
<text x="235.4" y="198">SoC System</text>
<text x="246.1" y="203.5">DN-TGU8</text>
<text x="279.9" y="203.5">A0.3_0_0</text>
</g>
<g font-size="2.5" fill="#f00">
<text x="5.5" y="132.1">NOTE:</text>
<text x="5.5" y="134.6">PDG PAGE422, RSMRST# must always be driven low before any of the</text>
<text x="5.5" y="137">PRIMARY rails fall below the lower end of their tolerance band. This is</text>
<text x="5.5" y="139.5">true for all power states transitions including emergency power loss.</text>
</g>
<g font-size="2.5" fill="#00f">
<text x="5.5" y="142.8">RSMRST# is power good signal of 3VSB, which is delayed 66ms as 3VSB</text>
<text x="5.5" y="145.2">arrives at 2.8V bY SIO.</text>
</g>
<g font-size="2.3" fill="#f00">
<text x="7.3" y="18.1">GPD7</text>
<text x="7.3" y="83.9">SPIVCCIOSEL</text>
</g>
<g font-size="2.3">
<text x="25.1" y="18.1">Reserved</text>
<text x="5.5" y="48.3">PDG: DSW_PWROK and RSMRST# are always separate</text>
<text x="5.5" y="50.7">power good signals</text>
<text x="25.1" y="83.9">STRAP FOR SPI 1.8V/3.3V SELECTION</text>
<text x="229.9" y="192.7">AAEON Technology INC.</text>
</g>
<g font-size="2.3" fill="#00f">
<text x="5.5" y="53.6">SIO SPEC: DSW_PWROK is power good signal of 5VSB which</text>
<text x="5.5" y="56">is delayed 66ms as 5VSB arrives at 4.4V. Couple this pin to</text>
<text x="5.5" y="58.4">PCH when system supports Intel DSW state function.</text>
<text x="181.2" y="108.2">+V3P3A</text>
<text x="191.9" y="113.6">+V3P3A</text>
</g>
<g font-size="2.1">
<text x="25.1" y="21.5">This strap should sample LOW. There</text>
<text x="25.1" y="23.7">should NOT be any on-board device driving</text>
<text x="25.1" y="25.9">it to opposite direction during strap</text>
<text x="25.1" y="28.1">sampling.</text>
<text x="12.6" y="89.1">0 *</text>
<text x="25.1" y="89.1">3.3 V</text>
<text x="25.1" y="94.4">1.8 V</text>
</g>
<text font-size="2.1" fill="#f00" x="8.7" y="113.1">+VCC_RTC</text>
<g font-size="1.9" fill="#0080c0">
<text x="5.5" y="30">This strap has a 20 kohm ± 30% internal pull-down.</text>
<text x="5.5" y="97.5">An external resistor is required.</text>
</g>
<g font-size="1.9" fill="#00f">
<text x="21.5" y="72.9">20210929, A03, ADD D5 to find tune power</text>
<text x="21.5" y="75">down sequence issue (tPCH14 timing).</text>
</g>
<g font-size="1.9">
<text x="12.6" y="94.2">1</text>
<text x="60.6" y="179.4">From ECD HW RSMRST# design</text>
</g>
<g font-size="1.6">
<text x="254.8" y="10.1">PCIE_WAKE#</text>
<text x="270.4" y="10.3">R97</text>
<text x="281.1" y="10.3">1K</text>
<text x="283.8" y="6.4">+V3P3A</text>
<text x="254.8" y="13.7">LAN_WAKE#</text>
<text x="254.8" y="17.2">O_BATLOW#</text>
<text x="270.4" y="17.4">R99</text>
<text x="270.4" y="13.9">R98</text>
<text x="281.1" y="12.1">5%</text>
<text x="281.1" y="15.7">1%</text>
<text x="281.1" y="17.4">8.2K</text>
<text x="254.8" y="20.8">AC_PRESENT</text>
<text x="270.4" y="21">R100</text>
<text x="281.1" y="21">10K</text>
<text x="281.1" y="22.8">1%</text>
<text x="281.1" y="19.2">1%</text>
<text x="135.3" y="26.2">CPU1L</text>
<text x="254.8" y="24.3">O_PWR_BTN#</text>
<text x="254.8" y="27.9">EXT_PWR_GATE#</text>
<text x="270.4" y="28.1">R102</text>
<text x="270.4" y="29.9">R0201</text>
<text x="270.4" y="24.6">R101</text>
<text x="281.1" y="28.1">100K</text>
<text x="281.1" y="29.9">5%</text>
<text x="281.1" y="24.6">8.2K</text>
<text x="281.1" y="26.3">1%</text>
<text x="109" y="33.2">PM_SLP_SUS#</text>
<text x="130.1" y="33.4">DV49</text>
<text x="193.4" y="35.2">DK41</text>
<text x="193.4" y="33.4">BM9</text>
<text x="199.6" y="35">O_PWR_BTN#</text>
<text x="254.8" y="31.5">EXT_PWR_GATE2# R103</text>
<text x="254.8" y="35.2">PMCALERT#</text>
<text x="270.4" y="33.4">R0201</text>
<text x="270.4" y="35.2">R104</text>
<text x="281.1" y="31.7">100K</text>
<text x="281.1" y="33.4">5%</text>
<text x="281.1" y="35.2">10K</text>
<text x="9.9" y="36.7">+V3P3A</text>
<text x="14.4" y="40.6">R78</text>
<text x="25.1" y="40.6">100K</text>
<text x="30.7" y="40.3">SLP_S0#</text>
<text x="129.8" y="37">DM43</text>
<text x="130.3" y="40.5">DJ43</text>
<text x="130.3" y="38.7">DJ41</text>
<text x="193.4" y="38.7">DK43</text>
<text x="193.4" y="37">DN41</text>
<text x="199.6" y="36.8">O_BATLOW#</text>
<text x="199.6" y="38.6">AC_PRESENT</text>
<text x="253" y="38.6">SX_EXIT_HOLDOFF#</text>
<text x="270.4" y="38.8">R105</text>
<text x="281.1" y="38.8">10K</text>
<text x="281.1" y="40.6">1%</text>
<text x="281.1" y="37">1%</text>
<text x="14.4" y="42.3">R0201</text>
<text x="25.1" y="42.3">5%</text>
<text x="119.6" y="47.5">SLP_S0#</text>
<text x="130" y="47.6">DD42</text>
<text x="130" y="42.3">DR41</text>
<text x="130.2" y="44.1">DT44</text>
<text x="193.4" y="45.8">DG31</text>
<text x="193.4" y="42.3">CW40</text>
<text x="193.4" y="44.1">DN27</text>
<text x="199.6" y="43.9">CPU_C10_GATE#</text>
<text x="199.6" y="42.3">PMCALERT#</text>
<text x="199.6" y="45.7">SX_EXIT_HOLDOFF#</text>
<text x="117.9" y="53">RSMRST#</text>
<text x="129.8" y="53">DM35</text>
<text x="130" y="49.4">DN39</text>
<text x="193.4" y="53">DM41</text>
<text x="193.4" y="49.4">DK39</text>
<text x="199.6" y="49.2">PCIE_WAKE#</text>
<text x="199.6" y="52.8">LAN_WAKE#</text>
<text x="116.1" y="59.9">PCH_DPWROK</text>
<text x="117.9" y="56.6">PLTRST#</text>
<text x="117.9" y="54.6">PCH_SYSRST# DD10</text>
<text x="130" y="56.5">DD41</text>
<text x="193.4" y="58.3">DN43</text>
<text x="193.4" y="54.7">DT41</text>
<text x="199.6" y="54.6">PM_LAN1PHY_ENABLE</text>
<text x="40.7" y="65.4">2</text>
<text x="41.1" y="63.7">D5</text>
<text x="49.4" y="65.4">1</text>
<text x="55.6" y="61.7">PCH_DPWROK</text>
<text x="116.1" y="61.7">SYS_PWROK</text>
<text x="116.1" y="63.5">PCH_PWROK</text>
<text x="130" y="63.6">DN35</text>
<text x="130.1" y="60.1">DK35</text>
<text x="130.2" y="61.8">DF10</text>
<text x="193.4" y="61.8">CE5</text>
<text x="193.4" y="63.6">BP8</text>
<text x="193.4" y="65.4">BP9</text>
<text x="199.6" y="63.5">VCCST_PWRGOOD</text>
<text x="199.6" y="61.9">VCCSTPWRGOOD</text>
<text x="199.6" y="65.2">VCCST_OVERRIDE</text>
<text x="222.4" y="63.7">R106</text>
<text x="233.1" y="65.4">1%</text>
<text x="233.1" y="63.7">60.4</text>
<text x="41.1" y="69">1PS79SB30</text>
<text x="41.1" y="70.8">TS-SOD523</text>
<text x="116.1" y="69">SPIVCCIOSEL</text>
<text x="116.1" y="67">SM_INTRUDER#</text>
<text x="129.8" y="67.2">DM37</text>
<text x="130.2" y="69">DT49</text>
<text x="193.4" y="70.7">DW12</text>
<text x="193.4" y="69">DR12</text>
<text x="199.6" y="68.8">EXT_PWR_GATE#</text>
<text x="199.6" y="70.6">EXT_PWR_GATE2#</text>
<text x="228.1" y="83">VCCST_OVERRIDE</text>
<text x="228.1" y="79.7">VCCSTPWRGOOD</text>
<text x="243.8" y="79.7">R107</text>
<text x="243.8" y="83.2">R108</text>
<text x="254.4" y="79.7">0</text>
<text x="254.4" y="81.4">5%</text>
<text x="254.4" y="83.2">0</text>
<text x="254.4" y="85">5%</text>
<text x="12.6" y="101">R109</text>
<text x="23.3" y="101">4.7K</text>
<text x="29" y="101">SPIVCCIOSEL</text>
<text x="23.3" y="102.8">5%</text>
<text x="14.4" y="117">R110</text>
<text x="25.1" y="117">1M</text>
<text x="25.1" y="118.8">5%</text>
<text x="30.7" y="116.8">SM_INTRUDER#</text>
<text x="186.9" y="115.2">C8</text>
<text x="186.9" y="117">0.1uF,</text>
<text x="186.9" y="118.8">10V,</text>
<text x="197.5" y="118.8">R347</text>
<text x="148.1" y="124.1">PLTRST#</text>
<text x="159.8" y="122.3">1</text>
<text x="159.8" y="124.1">2</text>
<text x="159.8" y="125.9">3</text>
<text x="162" y="120.6">U1</text>
<text x="177.4" y="122.3">5</text>
<text x="177.4" y="125.9">4</text>
<text x="186.9" y="120.6">C0201</text>
<text x="197.5" y="120.6">1K</text>
<text x="197.5" y="122.3">5%</text>
<text x="162" y="129.5">SN74AUP1G07DRLR</text>
<text x="229.2" y="137.8">+V3P3A</text>
<text x="233.1" y="143.7">R111</text>
<text x="233.1" y="145.5">10K</text>
<text x="233.1" y="147.2">1%</text>
<text x="233.1" y="149">R0201</text>
<text x="240.2" y="147.2">D2</text>
<text x="246.8" y="149">1</text>
<text x="249.4" y="148.8">WDT_RST#</text>
<text x="46.7" y="155.9">SIO_RSMRST#_R</text>
<text x="92.3" y="155.6">+V3P3A</text>
<text x="217.4" y="150.6">PCH_SYSRST#</text>
<text x="238.1" y="150.7">3</text>
<text x="246.8" y="152.5">2</text>
<text x="249.4" y="152.6">HWRST#</text>
<text x="32.2" y="156.1">R112</text>
<text x="42.8" y="156.1">0</text>
<text x="42.8" y="157.9">5%</text>
<text x="48.2" y="159.7">C9</text>
<text x="240.2" y="156.1">BAT54AW</text>
<text x="240.2" y="158.5">TS-SOT323</text>
<text x="48.2" y="165">C0201</text>
<text x="48.2" y="163.2">10V,</text>
<text x="71.3" y="166.8">U2</text>
<text x="99.7" y="163.2">C10</text>
<text x="99.7" y="165">0.1uF,</text>
<text x="99.7" y="166.8">10V,</text>
<text x="69.2" y="168.5">1</text>
<text x="69.2" y="170.3">2</text>
<text x="69.2" y="172.1">3</text>
<text x="85" y="172.1">4</text>
<text x="85" y="170.3">5</text>
<text x="85" y="168.5">6</text>
<text x="98.3" y="172.1">RSMRST#</text>
<text x="99.7" y="168.6">C0201</text>
<text x="32.2" y="175.7">R113</text>
<text x="42.8" y="175.7">0</text>
<text x="42.8" y="177.5">5%</text>
<text x="45" y="175.5">VCCIN_AUX_PGOOD_R</text>
<text x="71.3" y="175.7">NC7SZ11P6X</text>
<text x="96.2" y="175.7">R114</text>
<text x="96.2" y="177.5">100K</text>
<text x="96.2" y="179.2">5%</text>
<text x="96.2" y="181">R0201</text>
<text x="208.7" y="188.8">&lt;Variant Name&gt;</text>
<text x="228.6" y="195.1">Title</text>
<text x="228.6" y="200.4">Size</text>
<text x="235.4" y="200.4">Document Number</text>
<text x="276.3" y="200.4">Rev</text>
<text x="228.6" y="205.7">Date:</text>
<text x="235.4" y="205.7">Tuesday, January 04, 2022</text>
<text x="264.2" y="205.7">Sheet</text>
<text x="271.6" y="205.7">12</text>
<text x="278.1" y="205.7">of</text>
<text x="284.1" y="205.7">37</text>
</g>
<g font-size="1.6" fill="#008000">
<text x="270.4" y="12.1">R0201</text>
<text x="270.4" y="15.7">R0201</text>
<text x="270.4" y="22.8">R0201</text>
<text x="270.4" y="19.2">R0402</text>
<text x="270.4" y="26.3">R0402</text>
<text x="270.4" y="40.6">R0201</text>
<text x="270.4" y="37">R0201</text>
<text x="222.4" y="65.4">R0402</text>
<text x="243.8" y="81.4">R0201</text>
<text x="243.8" y="85">R0201</text>
<text x="12.6" y="102.8">R0201</text>
<text x="14.4" y="118.8">R0201</text>
<text x="197.5" y="124.1">R0201</text>
<text x="32.2" y="157.9">R0201</text>
<text x="32.2" y="177.5">R0201</text>
</g>
<g font-size="1.6" fill="#f00">
<text x="281.1" y="13.9">X/10K</text>
<text x="80.5" y="34.3">[26,34]</text>
<text x="86.6" y="34.3">PM_SLP_SUS#</text>
<text x="80.5" y="41.4">[26,35,36]</text>
<text x="80.5" y="39.7">[26,31,35]</text>
<text x="85.2" y="37.9">[26]</text>
<text x="88.9" y="41.4">PM_SLP_S3#</text>
<text x="88.9" y="37.9">PM_SLP_S5#</text>
<text x="88.9" y="39.7">PM_SLP_S4#</text>
<text x="226" y="36.1">O_PWR_BTN# [26]</text>
<text x="226" y="45">CPU_C10_GATE#</text>
<text x="240.4" y="45">[35]</text>
<text x="88.2" y="48.6">[35]</text>
<text x="91.9" y="48.6">SLP_S0#</text>
<text x="225.1" y="53.9">LAN_WAKE# [23]</text>
<text x="226.1" y="50.3">PCIE_WAKE#</text>
<text x="237.5" y="50.3">[22,24,27]</text>
<text x="226" y="55.7">PM_LAN1PHY_ENABLE</text>
<text x="245" y="55.7">[23]</text>
<text x="8.9" y="62.8">[26]</text>
<text x="12.6" y="62.8">PCH_DPWROK</text>
<text x="90.7" y="62.8">[35]</text>
<text x="94.2" y="64.6">[35]</text>
<text x="94.4" y="62.8">SYS_PWROK</text>
<text x="98" y="64.6">PCH_PWROK</text>
<text x="244.8" y="64.6">H_VCCST_PWRGD</text>
<text x="260.6" y="64.6">[35]</text>
<text x="11.9" y="66.3">[26,30]</text>
<text x="17.9" y="66.3">V5IN_PG</text>
<text x="268.6" y="80.6">VCCST_OVERRIDE_R</text>
<text x="286.8" y="80.6">[35]</text>
<text x="213.5" y="126.8">BUF_PLT_RST# [21,22,23,24]</text>
<text x="270.4" y="149.9">WDT_RST# [26]</text>
<text x="270.4" y="153.5">HWRST# [29]</text>
<text x="8.9" y="157">[26]</text>
<text x="12.6" y="157">SIO_RSMRST#</text>
<text x="48.2" y="161.5">X/0.1uF,</text>
<text x="12.4" y="169.5">[30]</text>
<text x="16.2" y="169.5">V3P3A_EN</text>
<text x="3.6" y="176.6">[34]</text>
<text x="7.3" y="176.6">VCCIN_AUX_PGOOD</text>
</g>
<g font-size="1.6" fill="#00c">
<text x="136.2" y="34.5">SLP_SUS#</text>
<text x="180.5" y="34.5">PROCPWRGD</text>
<text x="136.2" y="41.6">GPD4/SLP_S3#</text>
<text x="136.2" y="39.8">GPD5/SLP_S4#</text>
<text x="136.2" y="38.1">GPD10/SLP_S5#</text>
<text x="176.8" y="39.8">GPD1/ACPRESENT</text>
<text x="178.6" y="36.3">GPD3/PWRBTN#</text>
<text x="178.7" y="38.1">GPD0/BATLOW#</text>
<text x="136.2" y="45.2">GPD9/SPL_WLAN#</text>
<text x="136.2" y="43.4">GPD6/SLP_A#</text>
<text x="168.5" y="46.9">GPP_H3/SX_EXIT_HOLDOFF#</text>
<text x="170.3" y="45.2">GPP_H18/CPU_C10_GATE#</text>
<text x="174.2" y="43.4">GPP_B11/PMCALERT#</text>
<text x="136.2" y="48.7">GPP_B12/SLP_S0#</text>
<text x="136.2" y="50.5">SLP_LAN#</text>
<text x="185.6" y="50.5">WAKE#</text>
<text x="136.2" y="57.6">GPP_B13/PLTRST#</text>
<text x="136.2" y="54.1">RSMRST#</text>
<text x="136.2" y="55.8">SYS_RESET#</text>
<text x="164.8" y="55.8">GPD11/LANPHYPC/DSWLDO_MON</text>
<text x="176.8" y="54.1">GPD2/LAN_WAKE#</text>
<text x="186.9" y="59.4">GPD7</text>
<text x="136.2" y="61.2">DSW_PWROK</text>
<text x="136.2" y="62.9">SYS_PWROK</text>
<text x="136.2" y="64.7">PCH_PWROK</text>
<text x="172" y="62.9">VCCSTPWRGOOD_TCSS</text>
<text x="178.8" y="64.7">VCCST_PWRGD</text>
<text x="136.2" y="70.1">SPIVCCIOSEL</text>
<text x="136.2" y="68.3">INTRUDER#</text>
<text x="169" y="71.8">GPP_F21/EXT_PWR_GATE2#</text>
<text x="169.9" y="70.1">GPP_F20/EXT_PWR_GATE#</text>
<text x="176.7" y="66.5">VCCST_OVERRIDE</text>
<text x="162.9" y="123.4">NC</text>
<text x="162.9" y="125.2">A</text>
<text x="172" y="123.4">VCC</text>
<text x="162.9" y="127">GND</text>
<text x="174.2" y="127">Y</text>
<text x="72.2" y="169.6">A</text>
<text x="72.2" y="171.4">GND</text>
<text x="72.2" y="173.2">B</text>
<text x="79.5" y="171.4">VCC</text>
<text x="81.7" y="169.6">C</text>
<text x="81.8" y="173.2">Y</text>
</g>
<g font-size="1.3">
<text x="30.9" y="1.3">5</text>
<text x="89" y="1.3">4</text>
<text x="147.1" y="1.3">3</text>
<text x="205.1" y="1.3">2</text>
<text x="263.2" y="1.3">1</text>
<text x=".6" y="28.4">D</text>
<text x="292.8" y="28.4">D</text>
<text x="137.1" y="76.7">14-CPU-SERIES-BGA1449P-0</text>
<text x=".6" y="79.5">C</text>
<text x="292.8" y="79.5">C</text>
<text x=".6" y="130.6">B</text>
<text x="292.8" y="130.6">B</text>
<text x=".6" y="181.7">A</text>
<text x="292.8" y="181.7">A</text>
<text x="30.9" y="207.4">5</text>
<text x="89" y="207.4">4</text>
<text x="147.1" y="207.4">3</text>
<text x="205.1" y="207.4">2</text>
<text x="263.2" y="207.4">1</text>
</g>
<text font-size="1.3" fill="#cc8006" x="160.2" y="28.7">12 OF 21</text>
</svg>
